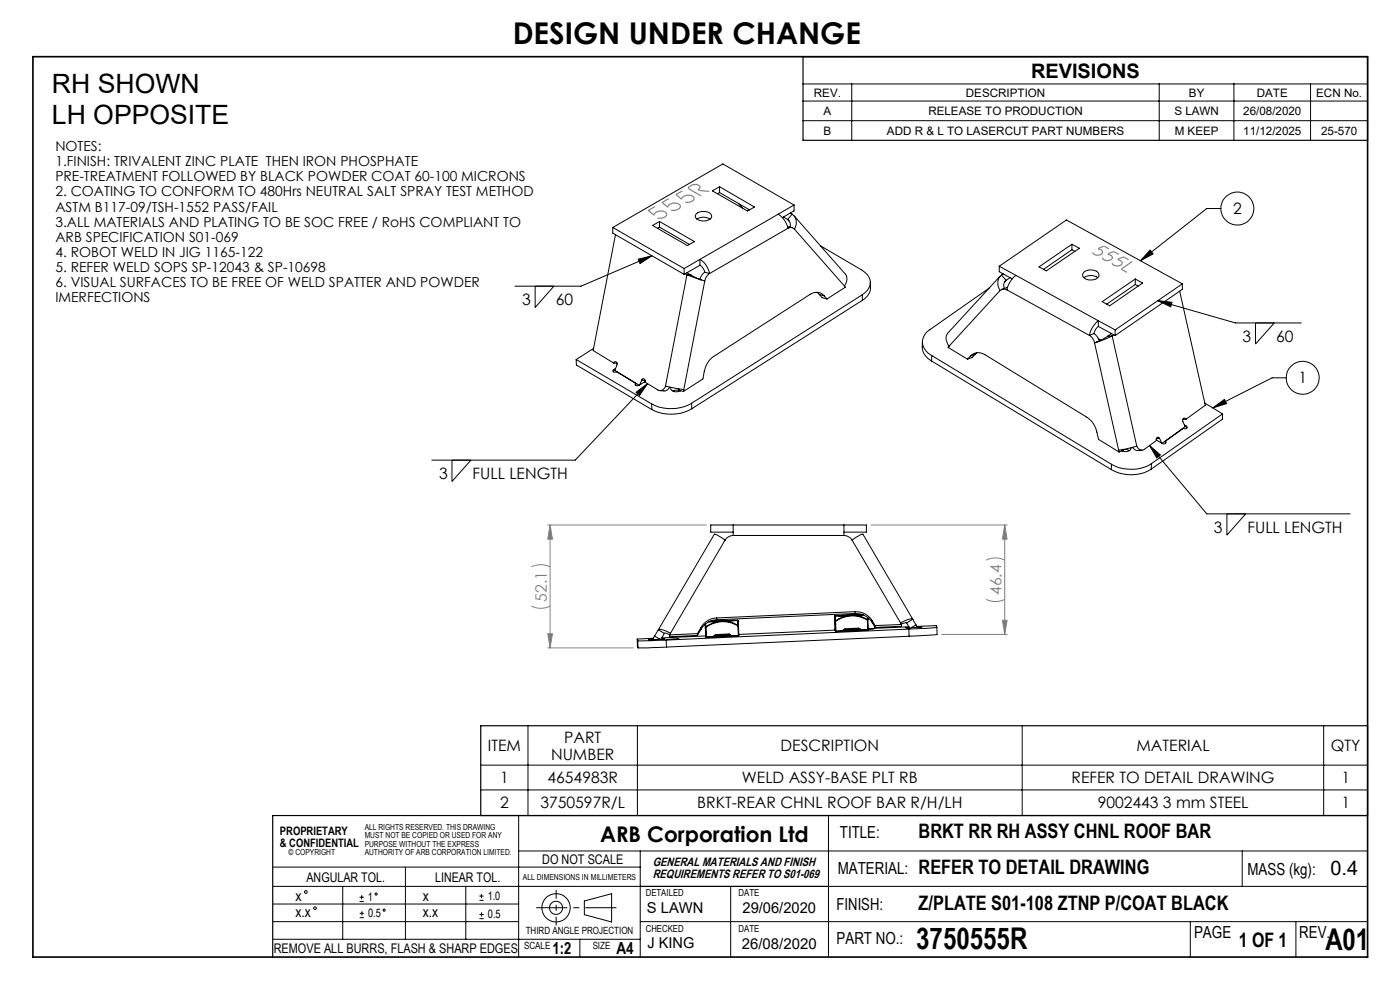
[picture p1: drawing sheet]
<svg xmlns="http://www.w3.org/2000/svg" width="297mm" height="210mm" viewBox="0 0 297 210" stroke-linecap="round" stroke-linejoin="round" font-family="sans-serif">
<g fill="none" stroke="#000" stroke-width=".21">
<path d="M170.4 17.8h119.7M180.7 17.8v12M245.9 17.8v12M261.8 17.8v12M278 17.8v12M152.6 39.6v1.2M170.4 21.4h119.7M170.4 25.6h119.7M130 48.3l15.1 8.7M130 48.3v1.2l15.1 8.7M130.6 49.8l-4.8 24.6 4.4 2.6M135.4 55l2.9-.8-2.5 1.7z"/>
<path d="M138.3 54.2l-15 6.5h-14M138.4 47.8l1.5-.8 7.4 4.3-1.5 .8zM139.9 47v1.2M139.9 48.2l6.4 3.6M139.9 48.2l-.4 .2M145.1 57v1.2M145.3 58.1l.4 .2M145.7 58.3l3.8 1.3M145.7 58.3l-4.5 23.6M145.7 58.3l.9 .1M145.7 57.8l.9 .6M146.6 58.4l2.2 1"/>
<path d="M147.7 45.4a2.54 2.54 0 0 1 3.1 0 .75 .75 0 0 1 .1 .8 .75 .75 0 0 1-.6 .5 2.04 2.04 0 0 1-2.8-.8zM147.8 46.5a2.5 2.5 0 0 1 2.8 0M148.5 56.3v-1.3a4.5 4.5 0 0 1 2 3M148.5 56.3a2.31 2.31 0 0 1 1 1.4M148.5 56.3l-3.4 1.9M149.5 57.7a2.64 2.64 0 0 0-1 1.7M149.5 59.6l-4.4 23M149.5 57.7l1 .3M150.5 58a2.43 2.43 0 0 0-1 1.6M151.1 40.5l1.5-.9 7.5 4.3-1.5 .9zM152.6 40.8l6.4 3.7M152.6 40.8l-.4 .3"/>
<path d="M156.7 43.2l.9 1M165.1 45.4a4.7 4.7 0 0 1 2 3M165.1 45.4l-20 11.6M166.2 46l.9 .6M167 48l1 .3M167.1 46.6a1.31 1.31 0 0 1 .5 1.6M167.1 46.6l.4 .4M167.1 48.4a1.04 1.04 0 0 1 1.5 .2M167.1 48.4l-16.6 9.6M167.6 45.2l.4 .2M168 45.4a2.32 2.32 0 0 1 .6 3.2M168 45.4l-.9 1.2"/>
<path d="M168.5 43.5l-15.1-8.7-23.4 13.5M168.5 43.5l-3.4 1.9M168.5 43.5v1.2l-2.5 1.5M168.5 45.8l11 12.5a2.22 2.22 0 0 1-.4 2.4M168.6 48.6l10.5 12.1M174.1 52.2l8.8 5.1a2.87 2.87 0 0 1 1.5 3.7l-.4 .6-1.1 .9M184.6 59.9a3.4 3.4 0 0 1-1.6 3.8M212 56.5l21 11.5M212 56.5l14.2-9.8 24.6 13.5M212 56.5v1.1l2.7 1.6M212.1 58.6l-11.1 12.1a2.19 2.19 0 0 0 .3 2.7M212.4 58.3a2.47 2.47 0 0 0-.3 3.4"/>
<path d="M212.4 58.3l1 1.2M212.8 58.1l-.4 .2M213.4 59.5a1.37 1.37 0 0 0-.3 1.7M213.4 59.5l-.3 .3M214.3 58.9l-.9 .6M215.5 58.4a5.4 5.4 0 0 0-1.9 3.1M220.4 56.6l7-4.8 1.6 .9-7 4.8zM227.4 51.8v1.2M227.4 53l-6 4.1M227.4 53l.6 .3M229.9 58.9a2.54 2.54 0 0 1 3 0M230 57.7a2.33 2.33 0 0 1 3.1 .3 1.14 1.14 0 0 1-1.3 1.4 1.67 1.67 0 0 1-2.1-1.2z"/>
<path d="M240.8 59.2v1.2M244 53l.6 .9-2.7 1.4zM259 44.2h-3l-14.1 11.1M113.5 60.7v4.5l4-4.5M122.2 76.3l16.1 9.4M122.2 76.3l.1 1.1 16 9.5M125.9 73.9l-3.7 2.4M130.1 78.4l-.1 .3 .1 .2h.7l4.1 2.4M130.1 78.4v.5M130.2 77a.42 .42 0 0 1 .6-.2 .42 .42 0 0 1 .1 .6l-.5 1.2 5.2 3.1M130.2 77l.7 .1M130.6 78.2l-.5 .2"/>
<path d="M131.2 79h-.1M173.2 62l.6 .5M173.8 62.5l1 .3M173.8 62.5l.6 .6 1 .3M174.8 62.8a2.18 2.18 0 0 0-2.9-.4l-20.5 13.2a5 5 0 0 0-2 3.2l-.3 1.6-4.1 2.6M174.8 62.8l.6 .6M179.1 60.7l.3 .2-4 2.5M182.9 62.5l-36.2 23M182.9 62.5l.1 1.2M183 63.7l-36.2 23M195.7 72.5a3.6 3.6 0 0 0 1.9 4.1M197.6 76.6l38.2 23"/>
<path d="M197.7 75.4l38.1 23.1M197.7 75.4l-.1 1.2M201.3 73.4l-.2 .3 4.1 2.5M205.9 75.5a2.35 2.35 0 0 1 3.1-.3l21.6 13.3a4.9 4.9 0 0 1 2.1 3.1l.3 1.6 4.4 2.7M205.9 75.5l-.7 .7M206.8 75.2l-.9 .3M206.8 75.2l-.6 .6-1 .4M207.2 74.8l-.4 .4M209.8 61.1l-12.6 8.8a3 3 0 0 0-1.5 2.9 3 3 0 0 0 2 2.6M212.1 61.7l-10.8 11.7M213.6 61.5a1.29 1.29 0 0 0-1.5 .2M213.6 61.5l17.5 9.6"/>
<path d="M213.7 61l-1.2 .4M231.1 71.1a2.51 2.51 0 0 1 1.1 1.6M232.1 70.8a2.58 2.58 0 0 1 1.1 1.6M232.1 70.8l-1 .3M232.2 72.7l5.1 22.8M233 68a5.3 5.3 0 0 0-1.9 3.1M233 69.2a2.44 2.44 0 0 0-.9 1.6M233 68l3.6 2M233 68v1.2M233 69.2l3.6 2M233 71.9l.5 .3M233.5 72.2l-1.3 .5"/>
<path d="M233.8 64l7-4.8 1.6 .8-7 4.9zM235 71.3l-1.5 .9M235.8 70.8l-.8 .5M235.9 71.3l-3.7 1.4M235.9 71.3l5.3 23.3M235.9 71.3h-.9M236.3 71l-.4 .3M236.6 70v1.2M240.8 60.4l-6 4.1M240.8 60.4l.6 .3M245.6 63.8l16.5 4.7h14M245.6 63.8l3 .3-.2 1z"/>
<path d="M250.3 61.8l5.4 24.2-4.1 2.9M250.8 60.2l-14.2 9.8M250.8 60.2v1.2l-14.2 9.8M266.3 68.5v4.5l4-4.5M95.9 97.6v4.5l4-4.5M134.9 81.3v.5M134.9 83.2l2.5-1.8-1.7 2.5zM136.1 80.6a.42 .42 0 0 1 .6-.2 .42 .42 0 0 1 .1 .7l2.8 1.6a1.15 1.15 0 0 0 1.6-.8M136.1 80.6l-.4 1.1M136.1 80.6l.8 .1M136.8 81l-1.4 .8-.6-.1 .1-.4M137.4 81.4l-15.4 16.2h-30.4"/>
<path d="M138.3 85.7v1.2M141.2 81.9l3.9 .7M142.1 82.1l-.3 .4-.7 .4h-1.2M142.3 82.2a.98 .98 0 0 0 1.4 .9l.7-.2M144 82.5v.3l1 .2M144.3 82.9a1.72 1.72 0 0 0-1.6 .1M145.1 82.6l-.1 .4M146.7 85.5a9 9 0 0 1-8.4 .2M146.7 85.5l.1 1.2M146.8 86.7a8.9 8.9 0 0 1-8.5 .2M235.8 98.5v1.1M237.3 95.5l.1 .4"/>
<path d="M238.3 95.3v.2l-.9 .4M238.3 95.3h.7l.6 .3M240 95a1.28 1.28 0 0 1-2 .6M240.3 94.9l.8 .7 1.2-.1M241.2 94.6l-3.9 .9M243.9 94.5l12.1 14.5h30.4M243.9 94.5l2.3 2-.8 .6zM244.2 99.5a8.4 8.4 0 0 1-8.4 .1M244.3 98.3a8.5 8.5 0 0 1-8.5 .2M244.3 98.3l-.1 1.2M245.3 93.3l1.4 .8h.4l.3-.2-.2-.3M246 93a.41 .41 0 0 0-.6-.2 .41 .41 0 0 0-.1 .6l-2.5 1.9a1.08 1.08 0 0 1-1.6-.7"/>
<path d="M246 93l.5 1M246 93h-.7M247.2 93.6v.5M250.8 91h.1M251.2 90.1l.5 .3M251.6 88.9a.42 .42 0 0 0-.6-.1 .42 .42 0 0 0-.1 .6l.5 1.1-4.9 3.5M251.6 88.9l-.7 .1M251.7 90.4l.2 .2-.2 .3h-.7l-3.8 2.7M251.7 90.4v.5M255.6 85.5l3.8 2.3M257.3 86.5l2.5-1.8 .4 .9zM259.4 87.8l-15.1 10.5"/>
<path d="M259.4 87.8l-.1 1.1-15.1 10.6M272.9 80.1h-3l-12.6 6.4M153.8 114.6a5.3 5.3 0 0 0-2.2-1.3l-11.9 20.3M153.8 114.6l-11.6 19.7M155.5 113.6a2.14 2.14 0 0 0-1.7 1M155.5 111.4v2.2M155.5 113.6h23.5M155.5 112.9h-4.7v-1.5h33v1.5h-4.8M179 113.6a2.14 2.14 0 0 1 1.8 1M179 111.4v2.2M180.8 114.6a5.1 5.1 0 0 1 2.3-1.3l10.5 18.1M180.8 114.6l10.2 17.5"/>
<path d="M260.3 109v4.5l4-4.5M135.2 135.6l.1 .3M135.2 135.6l.2 1.8M135.3 135.9l.1 1.5M138.1 135.6l-.6 .1h.5M138.1 135.6v.1M138.5 135.5l-.4 .1M138.6 135.4l-3.4 .2M138.9 134.9l-.5 .8M139.7 133.6a3.4 3.4 0 0 1 2.5 .7M139.7 133.6l-.8 1.3M139.7 133.6l1.2 .8"/>
<path d="M140 135.6l-2 .1M140.2 135.6h.3M140.3 135.5h.2M140.5 135.6h.5h-.5M140.5 135.6h.1M140.5 135.5h.5zM140.5 135.5h.1M140.5 135.5v.1M140.9 134.4l.5-.1 .7 .3M140.9 134.4l-.7 1.3-1.3-.8M141.3 135.8l-6 .1M141.3 135.8l.1 1.5"/>
<path d="M141.4 137.3l-6 .1M141.5 135.7l2.5-.2zM142.1 134.7v.4l5.9-.3M142.2 134.3l-.1 .4M148 134.4l-5.9 .3M148 134.4v.4M148.8 133l-.8 1.4M148.8 133v.4M148.8 133.4l-.8 1.4M149.6 132.4v.6M149.6 132.9l.1 2.1M149.6 133h.2"/>
<path d="M149.6 133l.2 2.1M149.7 132.8v-.4v.6M149.7 135h.1M149.7 133h.1M149.7 133h-.1M149.7 135l.1 .1M149.7 134.6v.4M149.7 134.7l.1 .4M149.7 134.9l-9.3 .4M149.8 135.1l.1 .1M149.8 135.1h.1M149.8 133l.1 2.1"/>
<path d="M149.9 135.1v.1M150.5 131.9l5.2-.3zM151.2 135.1l4.2-.2-4.3 .2M151.3 135l-.2 .1-1.2 .1M151.3 135l-1.4 .1M152 131.1a4 4 0 0 0-3.2 1.9M152 131.5a4 4 0 0 0-3.2 1.9M152 131.1v.4M152.4 131.8l-1.2 .4-1.5 .8M152.4 131.8l-2 .1M153.8 131.8h-1.4M153.8 131.8a6.5 6.5 0 0 1 2.8 .8"/>
<path d="M155 134.7l-3.5 .1M155.2 134.8l1.4 .1M155.2 134.8l-.5-.3-2.9 .1-.5 .4M155.7 131.6h.1M156.5 132.7a6.1 6.1 0 0 0-6.7 .3M156.5 131.6l.1 1M156.5 131.6l-2.7 .2M156.5 131.6l-5.9 .2M156.5 132.7l.1 2.1M156.6 132.6l-.1 .1M156.6 132.6l.1 .1M156.6 132.6v-1l.1 1.1"/>
<path d="M156.6 134.8v.1M156.6 134.8h-1.4M156.7 132.7h-.2M156.7 132.7v2.1M156.7 134.8h-.1M156.7 134.8l-.1 .1M177.1 130.7v1.1M177.1 131.7l.1 2.1M177.1 130.7l.1 1M177.1 130.7h.1M177.1 131.8h.2M177.1 130.7l.1 .9"/>
<path d="M177.2 133.7v.1M177.2 131.7l.1 .1M177.2 131.7l-.1 .1M177.2 133.8h.1M177.2 133.4v.4M177.2 133.7l-20.5 .9M177.2 133.9l.1 .1M177.2 133.9h.1M177.2 133.8v.1M177.3 131.8v2M177.3 133.8v.2M178.8 133.8l-.3 .1-1.2 .1"/>
<path d="M178.8 133.8h-1.5M179.8 130.6a6.5 6.5 0 0 0-2.6 1.1M179.8 130.6l-2.7 .1M181.3 130.5l-1.5 .1M181.3 130.5l1.5 .3 1.2 .6M181.4 129.7a4.1 4.1 0 0 1 3.7 2M181.4 130.1a4.1 4.1 0 0 1 3.7 2M181.4 129.7l-29.4 1.4M181.4 129.7v.4M181.4 130.1l-29.4 1.4M182.5 133.4l-3.5 .2M182.5 133.5h-.7h.8"/>
<path d="M182.7 133.6l1.4 .1M182.7 133.6l-.6-.4-2.9 .2-.4 .4M182.8 133.7l-4.1 .1M182.8 133.7l-4.2 .2M182.9 130.3l-5.8 .4M183 130.4l-5.1 .2 5.2-.2M183.1 130.4l-1.8 .1M184 131.5a6.1 6.1 0 0 0-6.7 .3M184 131.5l.1 2.1M184 131.4v.1M184 131.4l.1 .1M184 131v.4"/>
<path d="M184.1 133.6v.1M184.1 133.6h-1.4M184.1 131v.4M184.1 131.5h-.1M184.1 131v.5M184.1 131.5l.1 2M184.2 133.4h1.3h-1.3M184.2 133.5l-.1 .1M184.2 133.5l-.1 .2M185.1 131.7l.5 1M185.1 132.1l.5 1M185.1 131.7v.4"/>
<path d="M185.6 132.7v.4M191 132.1l.2 .4M191.2 132.5l-5.6 .2M191.2 132.5v.3l-5.6 .3M192.1 133.1h.5zM192.2 133.2h.5zM192.3 132.1l-1.1 .3M192.3 132.1l.7 1.2 1.3-.7M192.6 133.1h.1M192.7 133.2h.1M192.7 133.2h.2M192.7 133.1v.1"/>
<path d="M192.8 133.4l-51.5 2.4M192.8 133.4l.1 1.6M192.8 133l-8.6 .3M192.9 133.1h-.3M192.9 135l-51.5 2.3M193.6 131.4h-.8l-1.8 .7M193.6 131.4l.7 1.2M193.6 131.4l-1.3 .7M194.3 132.6l.3 .5M194.5 132.9l4.1-.2 .2 .4M194.6 133h.4M195 133h.5z"/>
<path d="M195 133l.1 .1M195 133v.1M195.1 133.1l.4-.1zM195.1 133.1h.1M195.1 133.1h-1.8M198.8 133.1l-6 .3M198.8 133.1v1.5l-5.9 .4M112 153.9v19.1M135.2 153.9v19.1M216.9 153.9v19.1M280.8 153.9v19.1M102 162.3h188.1"/>
<path d="M102 167.6h188.1M110 173v30M175.8 173v30M57.9 188h232.2M57.9 195.5h52.1M57.9 191.8h52.1M57.9 199.2h77.9M57.9 183.9h77.9M72.7 188v11.2M76.3 191.2h.9M76.3 190.3h.9M76.3 194.7h.9"/>
<path d="M76.3 193.7h.9M76.7 189.9v.9M76.8 193.3v.9M86 183.9v15.3M98.8 188v11.2M101.7 194.9h.9M101.7 194h.9M101.7 191h.9M101.7 190.1h.9M102.1 189.6v.9M102.2 193.5v.9M110 180.5h180.1"/>
<path d="M123 199.2v3.8M124 191.1l5.8-1.5v6l-5.8-1.6zM135.8 180.5v22.5M135.8 195.5h154.3M155 188v15M252.5 195.5v7.5M263.5 180.5v7.5M274.9 195.5v7.5"/>
<circle cx="262.5" cy="44.2" r="3.5"/>
<circle cx="276.3" cy="80.1" r="3.5"/>
<circle cx="64.9" cy="189.2" r=".29"/>
<circle cx="66.8" cy="192.6" r=".29"/>
<circle cx="79.8" cy="189.6" r=".22"/>
<circle cx="81.5" cy="193.1" r=".22"/>
<circle cx="118" cy="192.6" r="3"/>
<circle cx="118" cy="192.6" r="1.38"/>
</g>
<g fill="none" stroke="#808080" stroke-width=".21">
<path d="M116.2 111.4h33.6M116.7 111.4l.5 3h-1zM116.7 111.4v26M184.8 111.4h28.8M209.2 118.8a4.5 4.5 0 0 1 3.9 0M213.1 111.4l.5 3h-.9zM213.1 111.4v23.2M112.7 128.5a4.2 4.2 0 0 0 4 0M112.7 120.3a4.5 4.5 0 0 1 4 0M116.2 134.4h1l-.5 3zM116.2 137.4h18.2M199.8 134.6h13.8"/>
<path d="M209.2 127.1a4.5 4.5 0 0 0 3.9 0M212.7 131.6h.9l-.5 3z"/>
</g>
<path d="M138.9 43.8l-1.4 .8 1.2 1a1.59 1.59 0 0 1 2.7-.2 1.34 1.34 0 0 1-1.7 .9h-.2M141.9 42.1l-1.4 .9 1.2 .9a1.56 1.56 0 0 1 2.7-.1 1.57 1.57 0 0 1-2 .8M144.8 40.5l-1.4 .8 1.2 1a1.63 1.63 0 0 1 2.6-.3 1.36 1.36 0 0 1-1.9 .9M150.5 40.6l-2.1-.2-.2-.2a.6 .6 0 0 0 .2-.7 .6 .6 0 0 0-.7-.4l-.7 .1-.8 .4a.26 .26 0 0 0-.2 .3 .26 .26 0 0 0 .2 .2l2.6 1.5M235.3 52.8l-1.2-.6-1 .4v.2a.65 .65 0 0 1 .6 .4 .65 .65 0 0 1-.1 .7 1.27 1.27 0 0 1-1.8-.4M237.3 53.9l-.9-.5-1.3 .5a1.09 1.09 0 0 1 .8 .9 1.25 1.25 0 0 1-2-.1M239.4 55.1l-1.1-.6-1 .4-.1 .2a.66 .66 0 0 1 .7 .3 .66 .66 0 0 1-.1 .8 1.24 1.24 0 0 1-1.8-.4M240.2 55.5l-2.3 1.5 .1 .2 1.1 .6" fill="none" stroke="#808080" stroke-width=".25"/>
<path d="M113.7 192.6h17.1" fill="none" stroke="#000" stroke-width=".21" stroke-dasharray="15.2 1.3 1.3 1.3" stroke-dashoffset="8.6" stroke-linecap="butt"/>
<path d="M118 196.3v-7.5" fill="none" stroke="#000" stroke-width=".21" stroke-dasharray="15.2 1.3 1.3 1.3" stroke-dashoffset="13.4" stroke-linecap="butt"/>
<path d="M170.4 12h119.7v17.8h-119.7zM102 173v-19.1h188.1v19.1h-232.2v30" fill="none" stroke="#000" stroke-width=".25"/>
<path d="M7 12h283.1v191h-283.1z" fill="none" stroke="#000" stroke-width=".35"/>
<path d="M212.7 131.6h.9l-.5 3zM213.1 111.4l.5 3h-.9zM116.2 134.4h1l-.5 3zM116.7 111.4l.5 3h-1z" fill="#808080"/>
<path d="M135.4 55l2.9-.8-2.5 1.7zM134.9 83.2l2.5-1.8-1.7 2.5zM257.3 86.5l2.5-1.8 .4 .9zM244 53l.6 .9-2.7 1.4zM243.9 94.5l2.3 2-.8 .6zM245.6 63.8l3 .3-.2 1z" fill="#000"/>
<g font-size="6.3">
<text x="108.8" y="9.4">DESIGN UNDER CHANGE</text>
<text x="194.4" y="201.4">3750555R</text>
<text x="281.2" y="201.6">A01</text>
</g>
<g font-size="5.6">
<text x="11" y="19.8">RH SHOWN</text>
<text x="11" y="26.4">LH OPPOSITE</text>
</g>
<text font-size="4.6" x="127.3" y="178.7">ARB Corporation Ltd</text>
<g font-size="4.2">
<text x="218.7" y="16.5">REVISIONS</text>
<text x="194.9" y="177.8">BRKT RR RH ASSY CHNL ROOF BAR</text>
<text x="194.9" y="185.4">REFER TO DETAIL DRAWING</text>
<text x="282.2" y="185.6">0.4</text>
<text x="194.9" y="193">Z/PLATE S01-108 ZTNP P/COAT BLACK</text>
<text x="262.8" y="200.9">1 OF 1</text>
</g>
<g font-size="3.5">
<text x="178.2" y="177.8">TITLE:</text>
<text x="177.7" y="185.4">MATERIAL:</text>
<text x="264.7" y="185.6">MASS (kg):</text>
<text x="177.5" y="193">FINISH:</text>
<text x="117.2" y="202.3">1:2</text>
<text x="130.8" y="202.3">A4</text>
<text x="177.5" y="200.2">PART NO.:</text>
<text x="253.3" y="198.9">PAGE</text>
<text x="275.6" y="198.9">REV.</text>
</g>
<g font-size="3.3">
<text x="261.6" y="45.4">2</text>
<text x="110.8" y="64.7">3</text>
<text x="117.9" y="64.7">60</text>
<text x="263.6" y="72.5">3</text>
<text x="270.7" y="72.5">60</text>
<text x="275.4" y="81.3">1</text>
<text x="93.1" y="101.6">3</text>
<text x="100.3" y="101.6">FULL LENGTH</text>
<text x="257.5" y="113">3</text>
<text x="264.6" y="113">FULL LENGTH</text>
<text x="103.5" y="159.3">ITEM</text>
<text x="116.9" y="161.2">NUMBER</text>
<text x="119.7" y="157.7">PART</text>
<text x="165.6" y="159.3">DESCRIPTION</text>
<text x="241.1" y="159.3">MATERIAL</text>
<text x="282.3" y="159.3">QTY</text>
<text x="106.1" y="166.1">1</text>
<text x="116.1" y="166.1">4654983R</text>
<text x="157.4" y="166.1">WELD ASSY-BASE PLT RB</text>
<text x="227.3" y="166.1">REFER TO DETAIL DRAWING</text>
<text x="284.6" y="166.1">1</text>
<text x="106.1" y="171.5">2</text>
<text x="114.7" y="171.5">3750597R/L</text>
<text x="147.9" y="171.5">BRKT-REAR CHNL ROOF BAR R/H/LH</text>
<text x="232.9" y="171.5">9002443 3 mm STEEL</text>
<text x="284.6" y="171.5">1</text>
</g>
<g font-size="3.3" fill="#808080">
<text x="116" y="127.6" transform="rotate(-90 116 127.6)">52.1</text>
<text x="212.4" y="126.2" transform="rotate(-90 212.4 126.2)">46.4</text>
</g>
<g font-size="3.2">
<text x="62.7" y="191.1">x</text>
<text x="89.7" y="191.2">x</text>
<text x="62.7" y="194.6">x.x</text>
<text x="89.7" y="194.4">x.x</text>
<text x="137.2" y="193.6">S LAWN</text>
<text x="157.5" y="193.6">29/06/2020</text>
<text x="137.3" y="201.1">J KING</text>
<text x="157.4" y="201.3">26/08/2020</text>
</g>
<g font-size="2.9">
<text x="11.8" y="32.1">NOTES:</text>
<text x="11.8" y="35.3">1.FINISH: TRIVALENT ZINC PLATE THEN IRON PHOSPHATE</text>
<text x="11.8" y="38.5">PRE-TREATMENT FOLLOWED BY BLACK POWDER COAT 60-100 MICRONS</text>
<text x="11.8" y="41.7">2. COATING TO CONFORM TO 480Hrs NEUTRAL SALT SPRAY TEST METHOD</text>
<text x="11.8" y="44.9">ASTM B117-09/TSH-1552 PASS/FAIL</text>
<text x="11.8" y="48.1">3.ALL MATERIALS AND PLATING TO BE SOC FREE / RoHS COMPLIANT TO</text>
<text x="11.8" y="51.3">ARB SPECIFICATION S01-069</text>
<text x="11.8" y="54.5">4. ROBOT WELD IN JIG 1165-122</text>
<text x="11.8" y="57.7">5. REFER WELD SOPS SP-12043 &amp; SP-10698</text>
<text x="11.8" y="60.9">6. VISUAL SURFACES TO BE FREE OF WELD SPATTER AND POWDER</text>
<text x="11.8" y="64.1">IMERFECTIONS</text>
</g>
<g font-size="2.8">
<text x="115" y="183.2">DO NOT SCALE</text>
<text x="65" y="187.1">ANGULAR TOL.</text>
<text x="92.3" y="187.1">LINEAR TOL.</text>
<text x="58.1" y="202.1">REMOVE ALL BURRS, FLASH &amp; SHARP EDGES</text>
</g>
<g font-size="2.6">
<text x="138.5" y="183.7">GENERAL MATERIALS AND FINISH</text>
<text x="138.5" y="186.2">REQUIREMENTS REFER TO S01-069</text>
</g>
<g font-size="2.5">
<text x="172.7" y="20.5">REV.</text>
<text x="204.9" y="20.5">DESCRIPTION</text>
<text x="252.2" y="20.5">BY</text>
<text x="266.6" y="20.5">DATE</text>
<text x="279.2" y="20.5">ECN No.</text>
<text x="174.7" y="24.4">A</text>
<text x="174.7" y="28.6">B</text>
<text x="188.2" y="28.6">ADD R &amp; L TO LASERCUT PART NUMBERS</text>
<text x="196.9" y="24.4">RELEASE TO PRODUCTION</text>
<text x="249.1" y="24.4">S LAWN</text>
<text x="249.2" y="28.6">M KEEP</text>
<text x="263.7" y="24.4">26/08/2020</text>
<text x="263.7" y="28.6">11/12/2025</text>
<text x="280.3" y="28.6">25-570</text>
<text x="59.4" y="177.1">PROPRIETARY</text>
<text x="59.4" y="179.6">&amp; CONFIDENTIAL</text>
<text x="78" y="191.2">1</text>
<text x="103.5" y="190.9">1.0</text>
<text x="78.1" y="194.6">0.5</text>
<text x="103.5" y="194.8">0.5</text>
</g>
<g font-size="2.1">
<text x="137" y="190.1">DETAILED</text>
<text x="156.7" y="190.1">DATE</text>
<text x="137" y="197.6">CHECKED</text>
<text x="156.7" y="197.6">DATE</text>
<text x="111.2" y="201.4">SCALE</text>
<text x="111.5" y="198.2">THIRD ANGLE PROJECTION</text>
<text x="125.7" y="201.4">SIZE</text>
</g>
<g font-size="1.8">
<text x="77.4" y="176.1">ALL RIGHTS RESERVED. THIS DRAWING</text>
<text x="77.4" y="177.9">MUST NOT BE COPIED OR USED FOR ANY</text>
<text x="77.4" y="179.6">PURPOSE WITHOUT THE EXPRESS</text>
<text x="61.2" y="181.4">© COPYRIGHT</text>
<text x="77.4" y="181.4">AUTHORITY OF ARB CORPORATION LIMITED.</text>
<text x="110.9" y="186.6">ALL DIMENSIONS IN MILLIMETERS</text>
</g>
</svg>
